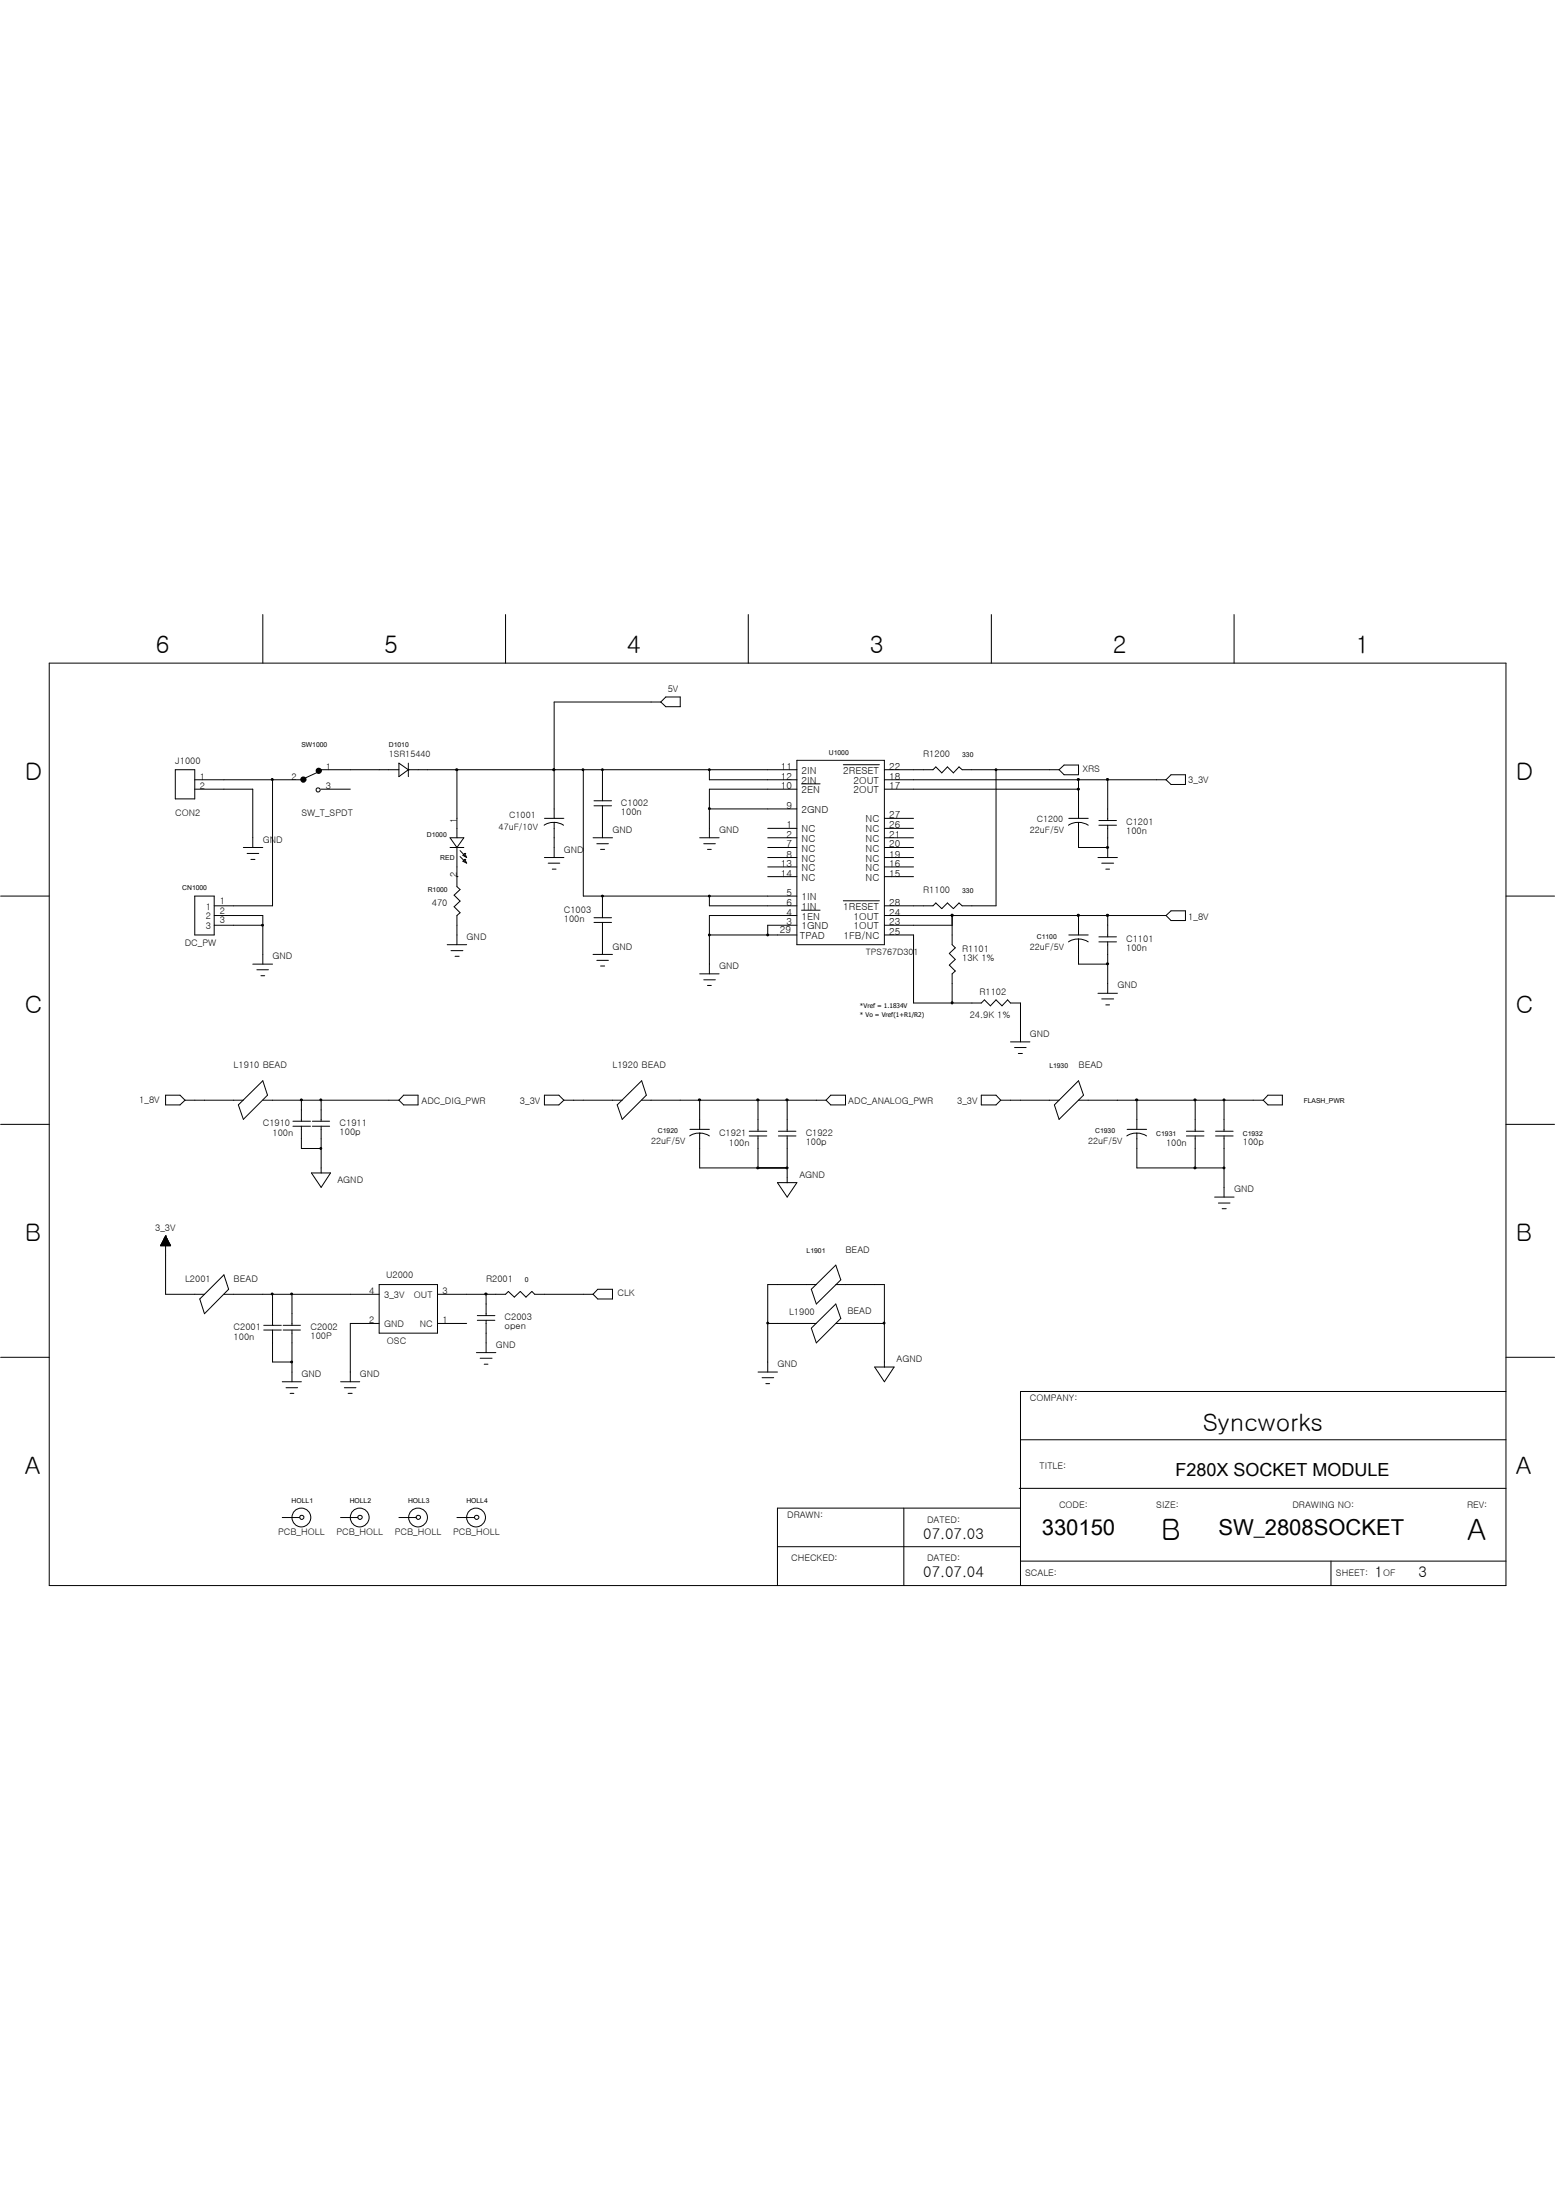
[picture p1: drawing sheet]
<svg xmlns="http://www.w3.org/2000/svg" width="210mm" height="297mm" viewBox="0 0 210 297" stroke-linecap="round" stroke-linejoin="round" font-family="sans-serif">
<g fill="none" stroke="#000" stroke-width=".13">
<path d="M6.6 89.5h196.7v124.6h-196.7zM35.5 83v6.5M68.2 83v6.5M89.2 94.8h-14.4v15.7M89.9 94.1h1.9v1.3h-1.9l-.7-.6zM101 83v6.5M133.8 83v6.5M166.6 83v6.5M23.7 103.9h2.6v4h-2.6zM26.3 106.6h7.8v7.8M32.9 114.4h2.6M33.4 115.2h1.5"/>
<path d="M33.9 116h.5M36.7 105.1h.1v.2h-.1zM36.8 105.3h.1M36.8 105.3v17h-7.9M43.3 103.9h10.5M43.3 104.1l-2.6 1.2h-14.4M43.3 106.6h4M53.8 103l1.3 .9-1.3 1zM55.1 103.9h.1M55.1 103.9h52.5M55.1 103v1.9M60.7 114.4h1.9"/>
<path d="M60.7 113.1h1.9l-.9 1.3zM61.5 103.8h.3v.1l-.2 .2-.1-.1zM61.7 114.4h.1M61.7 118.4h.1M61.7 114.4v5.3l.4 .4-.8 .8 .8 .8-.8 .7 .8 .8-.4 .4v4M61.7 103.9v9.2M62.1 114.9l.8 .8M62.1 115.7l.8 .7M62.7 116h.1M62.7 115.2h.1M62.7 116l.3 .5-.5-.2zM62.7 115.2l.3 .6-.5-.3z"/>
<path d="M73.5 110.5h2.6M73.5 115.8h2.6M74 116.5h1.6M74.5 117.3h.6M74.7 103.8h.1v.2h-.1zM74.8 111l.7 .1 .6 .3M74.8 111l-.8 .1-.6 .3M74.8 103.9h.1M74.8 111v4.8M78.6 103.8h.2v.2h-.2zM78.7 103.9v17.1h28.9M80.1 113.1h2.6"/>
<path d="M80.2 108.8h2.3M80.2 108.1h2.3M80.6 113.9h1.5M81.1 114.7h.5M81.2 103.8h.2v.2h-.2zM81.3 103.9v4.2M81.3 108.8v4.3M94.4 113.1h2.7M95 113.9h1.6M95.5 114.7h.5M95.7 103.8h.1v.2h-.1zM95.7 109.1h.1v.2h-.1z"/>
<path d="M95.8 103.9v1.4h11.8M95.8 109.2h11.8M103.6 114.4h4M103.6 113.1h4M103.6 111.8h4M103.6 115.8h4M103.6 117.1h4M103.6 118.4h4M107.6 106.6h-11.8v6.5M107.6 102.7h11.8v24.9h-11.8zM108.2 105.8h2.5M113.8 103.3h4.9"/>
<path d="M119.4 110.5h3.9M119.4 103.9h6.5l.4-.4 .8 .9 .8-.9 .8 .9 .8-.9 .4 .4h13.1M119.4 106.6h26.2M119.4 105.3h38M119.4 114.4h3.9M119.4 113.1h3.9M119.4 111.8h3.9M119.4 115.8h3.9M119.4 117.1h3.9M119.4 118.4h3.9M134.4 103.8h.1v.2h-.1zM134.5 103.9v18.4h-4.6l-.4-.4-.8 .8-.8-.8-.8 .8-.8-.8-.4 .4h-6.5"/>
<path d="M143 103.9l.6-.6h2v1.3h-2zM144.3 110.5h2.6M145.4 105.1h.3v.1l-.2 .2-.1-.1zM145.4 106.5h.3v.1l-.2 .1-.1-.1zM145.6 111l.7 .1 .6 .3M145.6 111l-.8 .1-.6 .3M145.6 105.3v5.2M145.6 111v3.4h3.9M148.2 115.8h2.6M148.3 111.4h2.4M148.3 110.8h2.4M148.7 116.5h1.6"/>
<path d="M149.3 117.3h.5M149.4 105.1h.2v.1l-.1 .2-.1-.1zM149.4 114.3h.2v.1l-.1 .2-.1-.1zM149.5 114.4h.1M149.5 105.3v5.5M149.5 111.4v4.4M157.4 105.3l.7-.7h1.9v1.3h-1.9zM.1 121h6.5M26.3 121h2.6v5.2h-2.6zM28.9 123.6h6.6v6.6M28.9 124.9h6.6M34.1 130.2h2.7"/>
<path d="M34.7 130.9h1.5M35.2 131.7h.5M35.3 124.8h.2v.2h-.2zM60.4 127.6h2.6M60.9 128.4h1.6M61.4 129.1h.6M80.1 128.9h2.6M80.2 124.5h2.3M80.2 123.9h2.3M80.6 129.7h1.5M81.1 130.4h.5M81.2 120.9h.2v.2h-.2z"/>
<path d="M81.3 121v2.9M81.3 124.5v4.4M94.4 131.5h2.7M95 132.3h1.6M95.5 133.1h.5M95.7 126.1h.1v.2h-.1zM95.7 120.9h.1v.2h-.1zM95.8 121v1.3h11.8M95.8 126.2h11.8M103.5 126.1h.2v.2h-.2zM107.6 123.6h-11.8v7.9M107.6 124.9h-4v1.3"/>
<path d="M108.2 122.9h2.5M113.8 121.6h4.9M119.4 126.2h3.9v9.2h9.2l.4-.4 .8 .8 .8-.8 .8 .8 .7-.8 .4 .4h1.4v5.3M119.4 123.6h38M119.4 124.9h9.1M128.4 123.5h.2l.1 .1-.2 .1h-.1zM128.4 135.3h.2l.1 .1-.2 .2-.1-.1zM128.5 123.6h.1M128.5 123.6v4l.4 .4-.8 .7 .8 .8-.8 .8 .8 .8-.4 .4v3.9M144.2 127.2a2.52 2.52 0 0 1 2.7 0M144.3 126.2h2.6M145.4 123.5h.3v.2h-.3z"/>
<path d="M145.6 123.6v2.6M145.6 126.7v3.5h3.9M148.2 134.1h2.6M148.3 127.2h2.4M148.3 126.5h2.4M148.7 134.9h1.6M149.3 135.7h.5M149.4 123.5h.2v.2h-.2zM149.4 130h.2v.1l-.1 .2-.1-.1zM149.5 123.6v2.9M149.5 127.2v6.9M157.4 123.6l.7-.6h1.9v1.3h-1.9z"/>
<path d="M203.3 121h6.5M.1 151.8h6.5M22.4 147.9h1.9l.7 .6-.7 .7h-1.9zM25 148.5h7.9M32.2 149.2l3.3-3.3 .6 2-3.2 3.2zM35.5 148.5h18.3M39.5 152.1h2.4M39.5 151.4h2.4M40.6 148.4h.2v.2h-.2zM40.7 148.5h.1M40.7 148.5v2.9M40.7 152.1v3h2.6"/>
<path d="M42 158.4h2.6l-1.3 1.9zM42.2 152.1h2.3M42.2 151.4h2.3M43.2 148.4h.2v.2h-.2zM43.2 155h.2v.1h-.2zM43.3 148.5v2.9M43.3 152.1v6.3M54.5 147.9h1.9v1.3h-1.9l-.7-.7zM73.5 147.9h1.9l.7 .6-.7 .7h-1.9zM76.1 148.5h7.9M83.3 149.2l3.3-3.3 .6 2-3.2 3.2zM86.6 148.5h24.9"/>
<path d="M93.1 153.4l.6-.3 .7-.1v4.7h11.9M93.1 152.5h2.7M94.3 148.4h.2l.1 .1-.2 .1h-.1zM94.4 148.5v4M94.5 153l.7 .1 .6 .3M101.1 153.4h2.4M101.1 152.7h2.4M102.2 157.6h.2v.1l-.1 .1h-.1zM102.2 148.4h.2v.1l-.1 .1h-.1zM102.3 148.5v4.2M102.3 153.4v4.3M104.9 159.7h2.7l-1.3 1.9z"/>
<path d="M105.1 153.4h2.3M105.1 152.7h2.3M106.1 157.6h.2l.1 .1-.2 .1h-.1zM106.1 148.4h.2l.1 .1-.2 .1h-.1zM106.3 148.5v4.2M106.3 153.4v6.3M112.1 147.9h2v1.3h-2l-.6-.7zM132.5 147.9h2l.6 .6-.6 .7h-2zM135.1 148.5h7.9M136.4 140.7h2.6M136.9 141.4h1.6M137.5 142.2h.5"/>
<path d="M142.3 149.2l3.3-3.3 .7 2-3.3 3.2zM145.6 148.5h24.9M152.1 152.5h2.7M153.3 148.4h.2l.1 .1-.2 .1h-.1zM153.5 153l.7 .1 .6 .3M153.5 153l-.8 .1-.6 .3M153.5 148.5v4M153.5 153v4.7h11.7M160.1 153.4h2.4M160.1 152.7h2.4M161.2 148.4h.2l.1 .1-.2 .1h-.1zM161.2 157.6h.2l.1 .1-.2 .1h-.1z"/>
<path d="M161.3 148.5v4.2M161.3 153.4v4.3M164.1 153.4h2.4M164.1 152.7h2.4M165.1 148.4h.2v.2h-.2zM165.1 157.6h.2v.2h-.2zM165.2 148.5v4.2M165.2 153.4v8.2M171.2 147.9h1.9v1.3h-1.9l-.7-.7zM203.3 151.8h6.5M21.7 168.1l1.3 .1M21.7 168.1v.1"/>
<path d="M21.8 168.1h1.1M21.8 168.2v-.2h1.1v.2M21.8 168h1.1M21.8 167.9h1.1v.3M21.8 167.9v.3M21.8 167.9h1.1M21.9 167.9h.9v.3M21.9 167.8h.9M21.9 167.8v.4M21.9 167.7h.9v.5M21.9 167.6h.8M21.9 167.7v.5"/>
<path d="M22 168.2v-.6h.7v.6M22 167.6h.7M22.1 167.5h.5v.7M22.1 167.4h.5v.8M22.1 167.3v.9M22.1 167.3h.5M22.1 167.3h.5v.9M22.2 167.3h.3M22.2 167.2h.3v1M22.2 167.1v1.1M22.2 167.1h.3M22.3 167.1h.1v1.1"/>
<path d="M22.3 167h.1v1.2M22.4 166.9h.1M22.4 166.9v7.9h5.2M22.4 166.9l.6 1.3h-1.3zM22.4 167h-.1v1.2M22.6 167.5h-.5v.7M27 175.4l3.2-3.3 .7 2-3.3 3.3zM30.2 174.8h21M35.6 179.6h2.4M35.6 178.9h2.4M36.7 174.6h.1v.2h-.1zM36.8 174.8v4.1"/>
<path d="M36.8 179.6v4.3h2.6M38.2 179.6h2.4M38.2 178.9h2.4M39.3 174.6h.1v.2h-.1zM39.4 174.8v4.1M39.4 179.6v7M51.2 178.7h-3.9v7.9M51.2 173.4h7.9v6.6h-7.9zM59.1 178.7h3.9M59.1 174.8h9.1l.4-.4 .8 .7 .8-.7 .8 .7 .8-.7 .4 .4h7.9M64.4 178.3h2.4M64.4 177.6h2.4"/>
<path d="M65.5 174.6h.2v.1l-.1 .1h-.1zM65.6 174.8v2.8M65.6 178.3v4.3M80.7 174.1h2v1.3h-2l-.6-.6zM103.5 178.6h.2v.1h-.2zM103.6 178.7h6.6M109.5 179.3l3.3-3.2 .7 1.9-3.3 3.3zM109.5 174.1l3.3-3.3 .7 2-3.3 3.3zM110.2 173.4h-6.6v11.9M112.8 178.7h6.6M112.8 173.4h6.6v11.2M119.2 178.6h.2v.1h-.2z"/>
<path d="M164 161.6h2.6M164.5 162.4h1.5M165 163.2h.5M.1 183.3h6.5M38.1 186.6h2.6M38.6 187.4h1.6M39.2 188.1h.5M39.3 183.8h.1v.2h-.1zM46 186.6h2.6M46.5 187.4h1.5M47 188.1h.5M64.3 182.6h2.6"/>
<path d="M64.8 183.4h1.6M65.4 184.2h.5M102.3 185.3h2.6M102.9 186h1.5M103.4 186.8h.5M118.1 184.6h2.6l-1.3 2zM137.8 194.4h65.5M203.3 187.9h-65.5v26.2M203.3 183.3h6.5M38.1 204.9h2.3M46 204.9h2.3M53.8 204.9h2.4"/>
<path d="M61.7 204.9h2.4M104.9 208.8h32.9M122 203.6v10.5M137.6 201h65.7M137.8 203.6h-32.9v10.5M137.8 210.8h65.5M179.7 210.8v3.3"/>
<circle cx="42.9" cy="106.7" r=".29"/>
<circle cx="40.7" cy="204.9" r="1.27"/>
<circle cx="40.7" cy="204.9" r=".29"/>
<circle cx="48.6" cy="204.9" r="1.27"/>
<circle cx="48.6" cy="204.9" r=".29"/>
<circle cx="56.4" cy="204.9" r="1.27"/>
<circle cx="56.5" cy="204.9" r=".29"/>
<circle cx="64.3" cy="204.9" r="1.27"/>
<circle cx="64.4" cy="204.9" r=".29"/>
</g>
<path d="M40.8 105.1h.3l.1 .1-.1 .2-.2 .1-.1-.1zM42.9 103.9h.3l.1 .2-.1 .1-.2 .1-.1-.1z" fill="none" stroke="#000" stroke-width=".38"/>
<g fill="#000">
<path d="M36.7 105.1h.1v.2h-.1z" fill-rule="evenodd"/>
<path d="M61.5 103.8h.3v.1l-.2 .2-.1-.1z" fill-rule="evenodd"/>
<path d="M74.7 103.8h.1v.2h-.1z" fill-rule="evenodd"/>
<path d="M74.7 103.8h.1v.2h-.1z" fill-rule="evenodd"/>
<path d="M78.6 103.8h.2v.2h-.2z" fill-rule="evenodd"/>
<path d="M81.2 103.8h.2v.2h-.2z" fill-rule="evenodd"/>
<path d="M95.7 103.8h.1v.2h-.1z" fill-rule="evenodd"/>
<path d="M95.7 109.1h.1v.2h-.1z" fill-rule="evenodd"/>
<path d="M134.4 103.8h.1v.2h-.1z" fill-rule="evenodd"/>
<path d="M145.4 105.1h.3v.1l-.2 .2-.1-.1z" fill-rule="evenodd"/>
<path d="M145.4 106.5h.3v.1l-.2 .1-.1-.1z" fill-rule="evenodd"/>
<path d="M149.4 105.1h.2v.1l-.1 .2-.1-.1z" fill-rule="evenodd"/>
<path d="M149.4 114.3h.2v.1l-.1 .2-.1-.1z" fill-rule="evenodd"/>
<path d="M35.3 124.8h.2v.2h-.2z" fill-rule="evenodd"/>
<path d="M81.2 120.9h.2v.2h-.2z" fill-rule="evenodd"/>
<path d="M95.7 126.1h.1v.2h-.1z" fill-rule="evenodd"/>
<path d="M95.7 120.9h.1v.2h-.1z" fill-rule="evenodd"/>
<path d="M103.5 126.1h.2v.2h-.2z" fill-rule="evenodd"/>
<path d="M128.4 123.5h.2l.1 .1-.2 .1h-.1z" fill-rule="evenodd"/>
<path d="M128.4 123.5h.2l.1 .1-.2 .1h-.1z" fill-rule="evenodd"/>
<path d="M128.4 135.3h.2l.1 .1-.2 .2-.1-.1z" fill-rule="evenodd"/>
<path d="M145.4 123.5h.3v.2h-.3z" fill-rule="evenodd"/>
<path d="M149.4 123.5h.2v.2h-.2z" fill-rule="evenodd"/>
<path d="M149.4 130h.2v.1l-.1 .2-.1-.1z" fill-rule="evenodd"/>
<path d="M40.6 148.4h.2v.2h-.2z" fill-rule="evenodd"/>
<path d="M43.2 148.4h.2v.2h-.2z" fill-rule="evenodd"/>
<path d="M43.2 155h.2v.1h-.2z" fill-rule="evenodd"/>
<path d="M94.3 148.4h.2l.1 .1-.2 .1h-.1z" fill-rule="evenodd"/>
<path d="M102.2 157.6h.2v.1l-.1 .1h-.1z" fill-rule="evenodd"/>
<path d="M102.2 148.4h.2v.1l-.1 .1h-.1z" fill-rule="evenodd"/>
<path d="M106.1 157.6h.2l.1 .1-.2 .1h-.1z" fill-rule="evenodd"/>
<path d="M106.1 148.4h.2l.1 .1-.2 .1h-.1z" fill-rule="evenodd"/>
<path d="M153.3 148.4h.2l.1 .1-.2 .1h-.1z" fill-rule="evenodd"/>
<path d="M161.2 148.4h.2l.1 .1-.2 .1h-.1z" fill-rule="evenodd"/>
<path d="M161.2 157.6h.2l.1 .1-.2 .1h-.1z" fill-rule="evenodd"/>
<path d="M165.1 148.4h.2v.2h-.2z" fill-rule="evenodd"/>
<path d="M165.1 157.6h.2v.2h-.2z" fill-rule="evenodd"/>
<path d="M36.7 174.6h.1v.2h-.1z" fill-rule="evenodd"/>
<path d="M39.3 174.6h.1v.2h-.1z" fill-rule="evenodd"/>
<path d="M65.5 174.6h.2v.1l-.1 .1h-.1z" fill-rule="evenodd"/>
<path d="M103.5 178.6h.2v.1h-.2z" fill-rule="evenodd"/>
<path d="M119.2 178.6h.2v.1h-.2z" fill-rule="evenodd"/>
<path d="M39.3 183.8h.1v.2h-.1z" fill-rule="evenodd"/>
</g>
<g font-size="4">
<text x="156.7" y="207.9">B</text>
<text x="198" y="207.9">A</text>
</g>
<g font-size="3.3">
<text x="21" y="88.2">6</text>
<text x="51.9" y="88.2">5</text>
<text x="84.6" y="88.2">4</text>
<text x="117.4" y="88.2">3</text>
<text x="150.2" y="88.2">2</text>
<text x="183" y="88.2">1</text>
<text x="3.3" y="105.3">D</text>
<text x="204.6" y="105.3">D</text>
<text x="3.3" y="136.7">C</text>
<text x="204.6" y="136.7">C</text>
<text x="3.3" y="167.5">B</text>
<text x="204.6" y="167.5">B</text>
<text x="162.3" y="193.2">Syncworks</text>
<text x="3.3" y="199">A</text>
<text x="204.6" y="199">A</text>
</g>
<g font-size="3">
<text x="140.6" y="207.3">330150</text>
<text x="164.5" y="207.3">SW_2808SOCKET</text>
</g>
<text font-size="2.4" x="158.7" y="199.2">F280X SOCKET MODULE</text>
<g font-size="2">
<text x="124.6" y="207.7">07.07.03</text>
<text x="124.6" y="213">07.07.04</text>
<text x="185.5" y="213">1</text>
<text x="191.5" y="213">3</text>
</g>
<g font-size="1.3">
<text x="105.4" y="106.6">10</text>
<text x="105.4" y="103.9">11</text>
<text x="105.4" y="105.3">12</text>
<text x="108.2" y="104.5">2IN</text>
<text x="108.2" y="105.8">2IN</text>
<text x="108.2" y="107.1">2EN</text>
<text x="113.8" y="104.5">2RESET</text>
<text x="115.2" y="107.1">2OUT</text>
<text x="115.2" y="105.8">2OUT</text>
<text x="120" y="106.6">17</text>
<text x="120" y="105.3">18</text>
<text x="120" y="103.9">22</text>
<text x="106.2" y="111.8">1</text>
<text x="106.2" y="113.1">2</text>
<text x="106.2" y="109.2">9</text>
<text x="108.2" y="112.4">NC</text>
<text x="108.2" y="113.7">NC</text>
<text x="108.2" y="109.8">2GND</text>
<text x="116.8" y="113.7">NC</text>
<text x="116.8" y="112.4">NC</text>
<text x="116.8" y="111">NC</text>
<text x="120" y="113.1">21</text>
<text x="120" y="111.8">26</text>
<text x="120" y="110.5">27</text>
<text x="105.4" y="117.1">13</text>
<text x="105.4" y="118.4">14</text>
<text x="106.2" y="114.4">7</text>
<text x="106.2" y="115.8">8</text>
<text x="108.2" y="117.6">NC</text>
<text x="108.2" y="118.9">NC</text>
<text x="108.2" y="115">NC</text>
<text x="108.2" y="116.3">NC</text>
<text x="116.8" y="118.9">NC</text>
<text x="116.8" y="117.6">NC</text>
<text x="116.8" y="116.3">NC</text>
<text x="116.8" y="115">NC</text>
<text x="120" y="118.4">15</text>
<text x="120" y="117.1">16</text>
<text x="120" y="115.8">19</text>
<text x="120" y="114.4">20</text>
<text x="105.3" y="126">29</text>
<text x="106.2" y="124.9">3</text>
<text x="106.2" y="123.6">4</text>
<text x="106.2" y="121">5</text>
<text x="106.2" y="122.3">6</text>
<text x="108.2" y="125.5">1GND</text>
<text x="108.2" y="124.2">1EN</text>
<text x="108.2" y="121.5">1IN</text>
<text x="108.2" y="122.9">1IN</text>
<text x="113.8" y="122.9">1RESET</text>
<text x="115.2" y="125.5">1OUT</text>
<text x="115.2" y="124.2">1OUT</text>
<text x="120" y="124.9">23</text>
<text x="120" y="123.6">24</text>
<text x="120" y="122.3">28</text>
<text x="107.9" y="126.8">TPAD</text>
<text x="113.9" y="126.8">1FB/NC</text>
<text x="120" y="126.2">25</text>
</g>
<g font-size="1.2">
<text x="90.1" y="93.5">5V</text>
<text x="23.7" y="103.2">J1000</text>
<text x="27" y="105.3">1</text>
<text x="27" y="106.6">2</text>
<text x="39.3" y="105.3">2</text>
<text x="44" y="103.9">1</text>
<text x="44" y="106.6">3</text>
<text x="52.5" y="102.2">1SR15440</text>
<text x="124.6" y="102.2">R1200</text>
<text x="146.1" y="104.2">XRS</text>
<text x="160.4" y="105.7">3_3V</text>
<text x="23.7" y="110.1">CON2</text>
<text x="35.5" y="113.8">GND</text>
<text x="40.7" y="110.1">SW_T_SPDT</text>
<text x="61.7" y="111.2" transform="rotate(-90 61.7 111.2)">1</text>
<text x="67.3" y="112.1">47uF/10V</text>
<text x="68.7" y="110.5">C1001</text>
<text x="82.7" y="112.5">GND</text>
<text x="83.8" y="108.8">C1002</text>
<text x="83.8" y="110">100n</text>
<text x="97.1" y="112.5">GND</text>
<text x="139" y="112.5">22uF/5V</text>
<text x="140" y="111">C1200</text>
<text x="152" y="111.4">C1201</text>
<text x="152" y="112.6">100n</text>
<text x="61.7" y="118.4" transform="rotate(-90 61.7 118.4)">2</text>
<text x="76.1" y="115.1">GND</text>
<text x="27.8" y="122.8">1</text>
<text x="27.8" y="124.1">2</text>
<text x="27.8" y="125.4">3</text>
<text x="29.7" y="122">1</text>
<text x="29.7" y="123.4">2</text>
<text x="29.7" y="124.7">3</text>
<text x="58.3" y="122.3">470</text>
<text x="76.1" y="123.2">C1003</text>
<text x="76.1" y="124.5">100n</text>
<text x="124.6" y="120.6">R1100</text>
<text x="160.4" y="124.2">1_8V</text>
<text x="24.9" y="127.7">DC_PW</text>
<text x="36.8" y="129.5">GND</text>
<text x="63" y="126.9">GND</text>
<text x="82.7" y="128.2">GND</text>
<text x="97.1" y="130.8">GND</text>
<text x="116.9" y="129">TPS767D301</text>
<text x="129.9" y="128.5">R1101</text>
<text x="129.9" y="129.8">13K 1%</text>
<text x="139" y="128.2">22uF/5V</text>
<text x="152" y="127.2">C1101</text>
<text x="152" y="128.4">100n</text>
<text x="130.9" y="137.5">24.9K 1%</text>
<text x="132.2" y="134.4">R1102</text>
<text x="150.8" y="133.4">GND</text>
<text x="139" y="140">GND</text>
<text x="18.8" y="148.9">1_8V</text>
<text x="31.5" y="144.2">L1910 BEAD</text>
<text x="56.9" y="149.1">ADC_DIG_PWR</text>
<text x="70.2" y="149.1">3_3V</text>
<text x="82.7" y="144.2">L1920 BEAD</text>
<text x="114.5" y="149.1">ADC_ANALOG_PWR</text>
<text x="129.2" y="149.1">3_3V</text>
<text x="145.6" y="144.2">BEAD</text>
<text x="35.5" y="152.1">C1910</text>
<text x="36.8" y="153.4">100n</text>
<text x="45.8" y="152.1">C1911</text>
<text x="45.8" y="153.2">100p</text>
<text x="87.9" y="154.4">22uF/5V</text>
<text x="97.1" y="153.4">C1921</text>
<text x="98.4" y="154.7">100n</text>
<text x="108.8" y="153.4">C1922</text>
<text x="108.8" y="154.6">100p</text>
<text x="146.9" y="154.4">22uF/5V</text>
<text x="157.4" y="154.7">100n</text>
<text x="167.8" y="154.6">100p</text>
<text x="45.6" y="159.7">AGND</text>
<text x="107.9" y="159">AGND</text>
<text x="166.6" y="161">GND</text>
<text x="21" y="166.2">3_3V</text>
<text x="25" y="173.1">L2001</text>
<text x="31.5" y="173.1">BEAD</text>
<text x="52.1" y="172.5">U2000</text>
<text x="65.6" y="173.1">R2001</text>
<text x="114.1" y="169.1">BEAD</text>
<text x="31.5" y="179.6">C2001</text>
<text x="41.9" y="179.6">C2002</text>
<text x="49.8" y="178.7">2</text>
<text x="49.8" y="174.8">4</text>
<text x="51.9" y="179.2">GND</text>
<text x="51.9" y="175.3">3_3V</text>
<text x="55.9" y="175.3">OUT</text>
<text x="56.7" y="179.2">NC</text>
<text x="59.7" y="178.7">1</text>
<text x="59.7" y="174.8">3</text>
<text x="68.1" y="178.3">C2003</text>
<text x="68.1" y="179.5">open</text>
<text x="83.4" y="175">CLK</text>
<text x="106.5" y="177.5">L1900</text>
<text x="114.4" y="177.4">BEAD</text>
<text x="31.5" y="180.9">100n</text>
<text x="40.7" y="185.9">GND</text>
<text x="41.9" y="180.8">100P</text>
<text x="48.6" y="185.9">GND</text>
<text x="52.2" y="181.4">OSC</text>
<text x="66.9" y="181.9">GND</text>
<text x="104.9" y="184.6">GND</text>
<text x="121" y="183.9">AGND</text>
<text x="139" y="189.2">COMPANY:</text>
<text x="140.3" y="198.3">TITLE:</text>
<text x="143" y="203.6">CODE:</text>
<text x="156.1" y="203.6">SIZE:</text>
<text x="174.5" y="203.6">DRAWING NO:</text>
<text x="198" y="203.6">REV:</text>
<text x="37.5" y="207.3">PCB_HOLL</text>
<text x="45.4" y="207.3">PCB_HOLL</text>
<text x="53.3" y="207.3">PCB_HOLL</text>
<text x="61.2" y="207.3">PCB_HOLL</text>
<text x="106.3" y="204.9">DRAWN:</text>
<text x="125.1" y="205.6">DATED:</text>
<text x="106.8" y="210.8">CHECKED:</text>
<text x="125.1" y="210.8">DATED:</text>
<text x="138.4" y="212.8">SCALE:</text>
<text x="180.3" y="212.8">SHEET:</text>
<text x="186.7" y="212.8">OF</text>
</g>
<g font-size=".9">
<text x="40.7" y="100.9">SW1000</text>
<text x="52.5" y="100.9">D1010</text>
<text x="111.9" y="102">U1000</text>
<text x="129.9" y="102.2">330</text>
<text x="57.6" y="113">D1000</text>
<text x="59.4" y="116.2">RED</text>
<text x="24.6" y="120.1">CN1000</text>
<text x="57.7" y="120.5">R1000</text>
<text x="129.9" y="120.6">330</text>
<text x="140" y="126.7">C1100</text>
<text x="116.1" y="136.1">*Vref = 1.1834V</text>
<text x="116.1" y="137.4">* Vo = Vref(1+R1/R2)</text>
<text x="141.6" y="144.2">L1930</text>
<text x="176" y="148.9">FLASH_PWR</text>
<text x="88.8" y="153">C1920</text>
<text x="147.8" y="153">C1930</text>
<text x="156.1" y="153.4">C1931</text>
<text x="167.8" y="153.4">C1932</text>
<text x="70.9" y="173.1">0</text>
<text x="108.9" y="169.1">L1901</text>
<text x="39.4" y="202.9">HOLL1</text>
<text x="47.2" y="202.9">HOLL2</text>
<text x="55.1" y="202.9">HOLL3</text>
<text x="62.9" y="202.9">HOLL4</text>
</g>
</svg>
